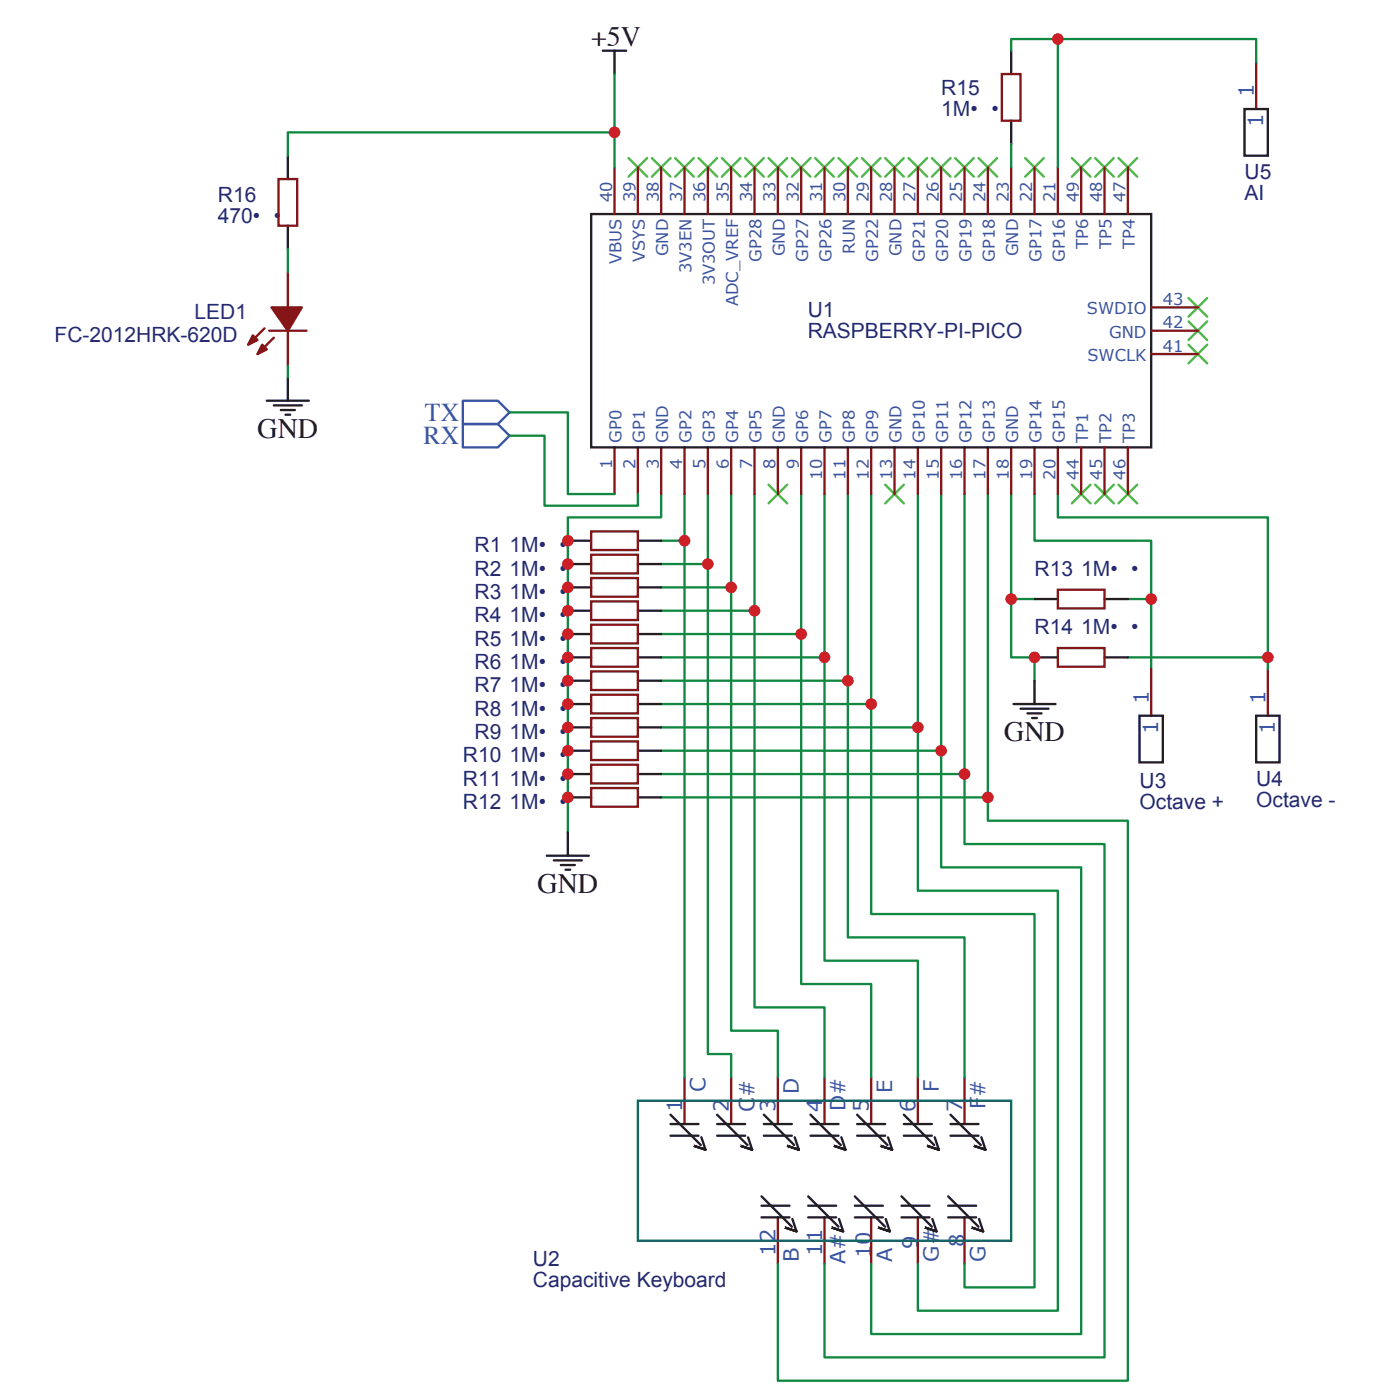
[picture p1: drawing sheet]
<svg xmlns="http://www.w3.org/2000/svg" width="212mm" height="212mm" viewBox="0 0 212 212" stroke-linecap="round" stroke-linejoin="round" font-family="sans-serif">
<!-- layer: Layer 1 -->
<g fill="none" stroke="#861518" stroke-width=".35">
<path d="M151.5 11.2h2.8v7.1h-2.8zM189.9 9.4v7.1M42.1 27.1h2.8v7h-2.8zM92.9 25.3v7.1M96.4 25.3v7.1M100 25.3v7.1M103.5 25.3v7.1M107 25.3v7.1M110.5 25.3v7.1M114.1 25.3v7.1M117.6 25.3v7.1M121.1 25.3v7.1"/>
<path d="M124.7 25.3v7.1M128.2 25.3v7.1M131.7 25.3v7.1M135.2 25.3v7.1M138.8 25.3v7.1M142.3 25.3v7.1M145.8 25.3v7.1M149.4 25.3v7.1M152.9 25.3v7.1M156.4 25.3v7.1M159.9 25.3v7.1M163.5 25.3v7.1"/>
<path d="M167 25.3v7.1M170.5 25.3v7.1M174 53.5h7.1M174 50h7.1M174 46.5h7.1M92.9 67.6v7.1M96.4 67.6v7.1M100 67.6v7.1M103.5 67.6v7.1M107 67.6v7.1M110.5 67.6v7.1M114.1 67.6v7.1"/>
<path d="M117.6 67.6v7.1M121.1 67.6v7.1M124.7 67.6v7.1M128.2 67.6v7.1M131.7 67.6v7.1M135.2 67.6v7.1M138.8 67.6v7.1M142.3 67.6v7.1M145.8 67.6v7.1M149.4 67.6v7.1M152.9 67.6v7.1M156.4 67.6v7.1"/>
<path d="M159.9 67.6v7.1M163.5 67.6v7.1M167 67.6v7.1M170.5 67.6v7.1M89.4 98h7v2.8h-7zM89.4 94.5h7v2.8h-7zM89.4 90.9h7v2.8h-7zM89.4 87.4h7v2.8h-7zM89.4 83.9h7v2.8h-7zM89.4 80.3h7v2.9h-7zM159.9 98h7.1v2.8h-7.1zM159.9 89.2h7.1v2.8h-7.1z"/>
<path d="M89.4 119.1h7v2.9h-7zM89.4 115.6h7v2.8h-7zM89.4 112.1h7v2.8h-7zM89.4 108.6h7v2.8h-7zM89.4 105h7v2.9h-7zM89.4 101.5h7v2.8h-7zM174 101.2v7M191.7 101.2v7M103.5 162.9v7M110.5 162.9v7M117.6 162.9v7M124.7 162.9v7"/>
<path d="M131.7 162.9v7M138.8 162.9v7M145.8 162.9v7M117.6 184.1v7M124.7 184.1v7M131.7 184.1v7M138.8 184.1v7M145.8 184.1v7"/>
</g>
<g fill="none" stroke="#231f20" stroke-width=".35">
<path d="M91.1 7.7h3.6M92.9 7.7v3.5M152.9 7.7v3.5M152.9 18.3v3.5M188.2 16.5h3.5v7h-3.5zM43.5 23.5v3.6M43.5 34.1v3.6M89.4 32.4h84.6v35.2h-84.6zM85.9 99.4h3.5M85.9 95.9h3.5M85.9 92.3h3.5M85.9 88.8h3.5"/>
<path d="M85.9 85.3h3.5M85.9 81.8h3.5M96.4 99.4h3.6M96.4 95.9h3.6M96.4 92.3h3.6M96.4 88.8h3.6M96.4 85.3h3.6M96.4 81.8h3.6M156.4 99.4h3.5M156.4 90.6h3.5M167 99.4h3.5M167 90.6h3.5"/>
<path d="M85.9 106.4h3.5M85.9 117h3.5M85.9 113.5h3.5M85.9 110h3.5M85.9 102.9h3.5M96.4 106.4h3.6M96.4 117h3.6M96.4 113.5h3.6M96.4 110h3.6M96.4 102.9h3.6M153.2 106.4h6.4M154.3 107.2h4.2"/>
<path d="M155.4 107.9h2.1M156.1 108.6h.7M156.4 102.9v3.5M172.3 108.2h3.5v7.1h-3.5zM189.9 108.2h3.5v7.1h-3.5zM82.7 129.4h6.3M83.7 130.1h4.3M84.8 130.8h2.1M85.5 131.5h.7M85.9 120.6h3.5M85.9 125.8v3.6M96.4 120.6h3.6"/>
<path d="M101.4 169.9h4.2M101.4 171.7h4.2M101.4 168.5l4.6 4.6M106 172l.7 1.8-1.9-.6 1.9 .6M108.4 169.9h4.3M108.4 171.7h4.3M108.4 168.5l4.6 4.6M113.1 172l.6 1.8-1.8-.6 1.8 .6M115.5 169.9h4.2M115.5 171.7h4.2M115.5 168.5l4.6 4.6M120.2 172l.6 1.8-1.9-.6 1.9 .6"/>
<path d="M122.5 169.9h4.3M122.5 171.7h4.3M122.5 168.5l4.6 4.6M127.2 172l.6 1.8-1.8-.6 1.8 .6M129.6 168.5l4.6 4.6M129.6 169.9h4.2M129.6 171.7h4.2M134.3 172l.6 1.8-1.9-.6 1.9 .6M136.7 169.9h4.2M136.7 171.7h4.2M136.7 168.5l4.5 4.6M141.3 172l.6 1.8-1.8-.6 1.8 .6"/>
<path d="M143.7 168.5l4.6 4.6M143.7 169.9h4.2M143.7 171.7h4.2M148.4 172l.6 1.8-1.9-.6 1.9 .6M115.1 182.3h4.3M115.1 184.1h4.3M115.1 180.9l4.6 4.6M119.8 184.3l.6 1.9-1.8-.7 1.8 .7M122.2 182.3h4.2M122.2 184.1h4.2M122.2 180.9l4.6 4.6M126.9 184.3l.6 1.9-1.9-.7 1.9 .7"/>
<path d="M129.2 182.3h4.3M129.2 184.1h4.3M129.2 180.9l4.6 4.6M133.9 184.3l.6 1.9-1.8-.7 1.8 .7M136.3 180.9l4.6 4.6M136.3 182.3h4.2M136.3 184.1h4.2M141 184.3l.6 1.9-1.9-.7 1.9 .7M143.4 182.3h4.2M143.4 184.1h4.2M143.4 180.9l4.5 4.6M148 184.3l.6 1.9-1.8-.7 1.8 .7"/>
</g>
<path d="M96.4 166.4h56.5v21.2h-56.5z" fill="none" stroke="#106666" stroke-width=".35"/>
<g fill="none" stroke="#4fb848" stroke-width=".35">
<path d="M95 23.9l2.8 2.8M97.8 23.9l-2.8 2.8M98.6 23.9l2.8 2.8M101.4 23.9l-2.8 2.8M102.1 23.9l2.8 2.8M104.9 23.9l-2.8 2.8M105.6 23.9l2.8 2.8M108.4 23.9l-2.8 2.8M109.1 23.9l2.9 2.8M112 23.9l-2.9 2.8M112.7 23.9l2.8 2.8M115.5 23.9l-2.8 2.8"/>
<path d="M116.2 23.9l2.8 2.8M119 23.9l-2.8 2.8M119.7 23.9l2.8 2.8M122.5 23.9l-2.8 2.8M123.2 23.9l2.9 2.8M126.1 23.9l-2.9 2.8M126.8 23.9l2.8 2.8M129.6 23.9l-2.8 2.8M130.3 23.9l2.8 2.8M133.1 23.9l-2.8 2.8M133.8 23.9l2.9 2.8M136.7 23.9l-2.9 2.8"/>
<path d="M137.4 23.9l2.8 2.8M140.2 23.9l-2.8 2.8M140.9 23.9l2.8 2.8M143.7 23.9l-2.8 2.8M144.4 23.9l2.8 2.8M147.2 23.9l-2.8 2.8M147.9 23.9l2.9 2.8M150.8 23.9l-2.9 2.8M155 23.9l2.8 2.8M157.8 23.9l-2.8 2.8M162.1 23.9l2.8 2.8M164.9 23.9l-2.8 2.8"/>
<path d="M165.6 23.9l2.8 2.8M168.4 23.9l-2.8 2.8M169.1 23.9l2.8 2.8M171.9 23.9l-2.8 2.8M179.7 45.1l2.8 2.8M179.7 48.6l2.8 2.8M179.7 52.1l2.8 2.8M182.5 45.1l-2.8 2.8M182.5 48.6l-2.8 2.8M182.5 52.1l-2.8 2.8M116.2 73.3l2.8 2.8M119 73.3l-2.8 2.8"/>
<path d="M133.8 73.3l2.9 2.8M136.7 73.3l-2.9 2.8M162.1 73.3l2.8 2.8M164.9 73.3l-2.8 2.8M165.6 73.3l2.8 2.8M168.4 73.3l-2.8 2.8M169.1 73.3l2.8 2.8M171.9 73.3l-2.8 2.8"/>
</g>
<g fill="none" stroke="#118842" stroke-width=".35">
<path d="M92.9 11.2v14.1M159.9 5.9h-7v1.8M189.9 9.4v-3.5h-30v19.4M152.9 21.8v3.5M100 74.7v3.5h-14.1v47.6M103.5 74.7v88.2M107 74.7v84.7h3.5v3.5M110.5 74.7v81.1h7.1v7.1M114.1 74.7v77.6h10.6v10.6M121.1 74.7v74.1h10.6v14.1M124.7 74.7v70.6h14.1v17.6M128.2 74.7v67h17.6v21.2"/>
<path d="M131.7 74.7v63.5h24.7v56.4h-10.6v-3.5M138.8 74.7v60h21.1v63.5h-21.1v-7.1M142.3 74.7v56.4h21.2v70.6h-31.8v-10.6M145.8 74.7v52.9h21.2v77.6h-42.3v-14.1M149.4 74.7v49.4h21.1v84.7h-52.9v-17.7M152.9 74.7v15.9h3.5M156.4 74.7v7.1h17.6v19.4M159.9 74.7v3.5h31.8v23M100 99.4h24.7M100 95.9h21.1M100 92.3h14.1M100 88.8h10.5"/>
<path d="M100 85.3h7M100 81.8h3.5M152.9 90.6v8.8h3.5v3.5M170.5 99.4h21.2M170.5 90.6h3.5M100 117h45.8M100 113.5h42.3M100 110h38.8M100 106.4h31.7M100 102.9h28.2M100 120.6h49.4"/>
</g>
<path d="M39.6 52.1l.7 .7-1.4 .7z" fill="#861518"/>
<path d="M39.6 52.1l.7 .7-1.4 .7z" fill="none" stroke="#861518" stroke-width=".35"/>
<path d="M38.2 50.7l.7 .7-1.4 .7z" fill="#861518"/>
<path d="M38.2 50.7l.7 .7-1.4 .7zM40 49.6l-2.5 2.5M40.7 50h5.6M41.4 51.1l-2.5 2.4M43.5 41.2v5.3M43.5 50v5.3" fill="none" stroke="#861518" stroke-width=".35"/>
<path d="M41.1 46.5h4.5l-2.1 3.5z" fill="#861518"/>
<path d="M41.1 46.5h4.5l-2.1 3.5z" fill="none" stroke="#861518" stroke-width=".35"/>
<path d="M43.5 37.7v3.5M92.9 20h-49.4v3.5M43.5 55.3v1.8M77 62.3h8.9v12.4h7M77 65.9h5.3v10.6h14.1v-1.8" fill="none" stroke="#118842" stroke-width=".35"/>
<path d="M43.5 57.1v3.5M40.3 60.6h6.4M41.4 61.3h4.2M42.5 62h2.1M43.2 62.7h.7" fill="none" stroke="#231f20" stroke-width=".35"/>
<path d="M70 60.6h5.3l1.7 1.7-1.7 1.8h-5.3zM70 64.1h5.3l1.7 1.8-1.7 1.7h-5.3z" fill="none" stroke="#3a54a4" stroke-width=".35"/>
<g fill="#cd2026">
<circle cx="191.7" cy="99.4" r=".88"/>
<circle cx="156.4" cy="99.4" r=".88"/>
<circle cx="152.9" cy="90.6" r=".88"/>
<circle cx="174" cy="90.6" r=".88"/>
<circle cx="85.9" cy="120.6" r=".88"/>
<circle cx="85.9" cy="117" r=".88"/>
<circle cx="85.9" cy="113.5" r=".88"/>
<circle cx="85.9" cy="110" r=".88"/>
<circle cx="85.9" cy="106.4" r=".88"/>
<circle cx="85.9" cy="102.9" r=".88"/>
<circle cx="85.9" cy="99.4" r=".88"/>
<circle cx="85.9" cy="95.9" r=".88"/>
<circle cx="85.9" cy="92.3" r=".88"/>
<circle cx="85.9" cy="88.8" r=".88"/>
<circle cx="149.4" cy="120.6" r=".88"/>
<circle cx="145.8" cy="117" r=".88"/>
<circle cx="142.3" cy="113.5" r=".88"/>
<circle cx="138.8" cy="110" r=".88"/>
<circle cx="131.7" cy="106.4" r=".88"/>
<circle cx="128.2" cy="102.9" r=".88"/>
<circle cx="124.7" cy="99.4" r=".88"/>
<circle cx="121.1" cy="95.9" r=".88"/>
<circle cx="114.1" cy="92.3" r=".88"/>
<circle cx="110.5" cy="88.8" r=".88"/>
<circle cx="85.9" cy="85.3" r=".88"/>
<circle cx="107" cy="85.3" r=".88"/>
<circle cx="103.5" cy="81.8" r=".88"/>
<circle cx="85.9" cy="81.8" r=".88"/>
<circle cx="159.9" cy="5.9" r=".88"/>
<circle cx="92.9" cy="20" r=".88"/>
</g>
<g font-size="4.2" fill="#231f20">
<text x="89.4" y="7">+5V</text>
<text x="38.9" y="66.2">GND</text>
<text x="151.8" y="112.1">GND</text>
<text x="81.3" y="135">GND</text>
</g>
<g font-size="3.9" fill="#3a54a4">
<text x="64.3" y="63.6">TX</text>
<text x="64" y="67.1">RX</text>
</g>
<g font-size="3.2" fill="#272973">
<text x="142.3" y="17.6">1M• •</text>
<text x="142.3" y="14.4">R15</text>
<text x="188.2" y="27.1">U5</text>
<text x="32.9" y="33.8">470• •</text>
<text x="32.9" y="30.6">R16</text>
<text x="188.2" y="30.2">AI</text>
<text x="122.1" y="47.9">U1</text>
<text x="8.2" y="51.8">FC-2012HRK-620D</text>
<text x="29.4" y="48.2">LED1</text>
<text x="122.1" y="51.1">RASPBERRY-PI-PICO</text>
<text x="71.7" y="83.5">R1</text>
<text x="77" y="83.5">1M• •</text>
<text x="71.7" y="87">R2</text>
<text x="77" y="87">1M• •</text>
<text x="156.4" y="87">R13</text>
<text x="163.5" y="87">1M• •</text>
<text x="71.7" y="94.1">R4</text>
<text x="71.7" y="90.6">R3</text>
<text x="77" y="94.1">1M• •</text>
<text x="77" y="90.6">1M• •</text>
<text x="156.4" y="95.9">R14</text>
<text x="163.5" y="95.9">1M• •</text>
<text x="71.7" y="101.2">R6</text>
<text x="71.7" y="97.6">R5</text>
<text x="77" y="101.2">1M• •</text>
<text x="77" y="97.6">1M• •</text>
<text x="71.7" y="104.7">R7</text>
<text x="77" y="104.7">1M• •</text>
<text x="71.7" y="111.7">R9</text>
<text x="71.7" y="108.2">R8</text>
<text x="77" y="111.7">1M• •</text>
<text x="77" y="108.2">1M• •</text>
<text x="70" y="118.8">R11</text>
<text x="70" y="115.3">R10</text>
<text x="77" y="118.8">1M• •</text>
<text x="77" y="115.3">1M• •</text>
<text x="172.3" y="119.1">U3</text>
<text x="189.9" y="118.8">U4</text>
<text x="70" y="122.3">R12</text>
<text x="77" y="122.3">1M• •</text>
<text x="172.3" y="122.3">Octave +</text>
<text x="189.9" y="122">Octave -</text>
<text x="80.6" y="191.4">U2</text>
<text x="80.6" y="194.6">Capacitive Keyboard</text>
</g>
<g font-size="3.2" fill="#3a54a4">
<text x="189.6" y="14.7" transform="rotate(-90 189.6 14.7)">1</text>
<text x="191" y="19.2" transform="rotate(-90 191 19.2)">1</text>
<text x="173.7" y="106.4" transform="rotate(-90 173.7 106.4)">1</text>
<text x="191.3" y="106.4" transform="rotate(-90 191.3 106.4)">1</text>
<text x="175.1" y="110.9" transform="rotate(-90 175.1 110.9)">1</text>
<text x="192.7" y="110.9" transform="rotate(-90 192.7 110.9)">1</text>
<text x="106.7" y="165.1" transform="rotate(-90 106.7 165.1)">C</text>
<text x="120.8" y="165.3" transform="rotate(-90 120.8 165.3)">D</text>
<text x="127.8" y="167.9" transform="rotate(-90 127.8 167.9)">D#</text>
<text x="134.9" y="165.2" transform="rotate(-90 134.9 165.2)">E</text>
<text x="141.9" y="165.1" transform="rotate(-90 141.9 165.1)">F</text>
<text x="149" y="167.7" transform="rotate(-90 149 167.7)">F#</text>
<text x="103.1" y="168.2" transform="rotate(-90 103.1 168.2)">1</text>
<text x="110.2" y="168.2" transform="rotate(-90 110.2 168.2)">2</text>
<text x="114.1" y="168.1" transform="rotate(-90 114.1 168.1)">C#</text>
<text x="117.3" y="168.2" transform="rotate(-90 117.3 168.2)">3</text>
<text x="124.3" y="168.2" transform="rotate(-90 124.3 168.2)">4</text>
<text x="131.4" y="168.2" transform="rotate(-90 131.4 168.2)">5</text>
<text x="138.4" y="168.2" transform="rotate(-90 138.4 168.2)">6</text>
<text x="145.5" y="168.2" transform="rotate(-90 145.5 168.2)">7</text>
<text x="117.3" y="189.9" transform="rotate(-90 117.3 189.9)">12</text>
<text x="120.8" y="190.8" transform="rotate(-90 120.8 190.8)">B</text>
<text x="124.3" y="189.9" transform="rotate(-90 124.3 189.9)">11</text>
<text x="127.8" y="191.1" transform="rotate(-90 127.8 191.1)">A#</text>
<text x="131.7" y="190.2" transform="rotate(-90 131.7 190.2)">10</text>
<text x="134.9" y="190.8" transform="rotate(-90 134.9 190.8)">A</text>
<text x="138.8" y="188.9" transform="rotate(-90 138.8 188.9)">9</text>
<text x="141.9" y="190.8" transform="rotate(-90 141.9 190.8)">G#</text>
<text x="145.8" y="188.5" transform="rotate(-90 145.8 188.5)">8</text>
<text x="149" y="190.8" transform="rotate(-90 149 190.8)">G</text>
</g>
<g font-size="2.5" fill="#3a54a4">
<text x="92.6" y="30.6" transform="rotate(-90 92.6 30.6)">40</text>
<text x="96.1" y="30.6" transform="rotate(-90 96.1 30.6)">39</text>
<text x="99.6" y="30.6" transform="rotate(-90 99.6 30.6)">38</text>
<text x="103.1" y="30.6" transform="rotate(-90 103.1 30.6)">37</text>
<text x="106.7" y="30.6" transform="rotate(-90 106.7 30.6)">36</text>
<text x="110.2" y="30.6" transform="rotate(-90 110.2 30.6)">35</text>
<text x="113.7" y="30.6" transform="rotate(-90 113.7 30.6)">34</text>
<text x="117.3" y="30.6" transform="rotate(-90 117.3 30.6)">33</text>
<text x="120.8" y="30.6" transform="rotate(-90 120.8 30.6)">32</text>
<text x="124.3" y="30.6" transform="rotate(-90 124.3 30.6)">31</text>
<text x="127.8" y="30.6" transform="rotate(-90 127.8 30.6)">30</text>
<text x="131.4" y="30.6" transform="rotate(-90 131.4 30.6)">29</text>
<text x="134.9" y="30.6" transform="rotate(-90 134.9 30.6)">28</text>
<text x="138.4" y="30.6" transform="rotate(-90 138.4 30.6)">27</text>
<text x="141.9" y="30.6" transform="rotate(-90 141.9 30.6)">26</text>
<text x="145.5" y="30.6" transform="rotate(-90 145.5 30.6)">25</text>
<text x="149" y="30.6" transform="rotate(-90 149 30.6)">24</text>
<text x="152.5" y="30.6" transform="rotate(-90 152.5 30.6)">23</text>
<text x="156.1" y="30.6" transform="rotate(-90 156.1 30.6)">22</text>
<text x="159.6" y="30.6" transform="rotate(-90 159.6 30.6)">21</text>
<text x="163.1" y="30.6" transform="rotate(-90 163.1 30.6)">49</text>
<text x="166.6" y="30.6" transform="rotate(-90 166.6 30.6)">48</text>
<text x="170.2" y="30.6" transform="rotate(-90 170.2 30.6)">47</text>
<text x="94" y="39.9" transform="rotate(-90 94 39.9)">VBUS</text>
<text x="97.5" y="39.6" transform="rotate(-90 97.5 39.6)">VSYS</text>
<text x="101" y="38.7" transform="rotate(-90 101 38.7)">GND</text>
<text x="104.6" y="41.3" transform="rotate(-90 104.6 41.3)">3V3EN</text>
<text x="115.1" y="39.6" transform="rotate(-90 115.1 39.6)">GP28</text>
<text x="118.7" y="38.7" transform="rotate(-90 118.7 38.7)">GND</text>
<text x="122.2" y="39.6" transform="rotate(-90 122.2 39.6)">GP27</text>
<text x="125.7" y="39.6" transform="rotate(-90 125.7 39.6)">GP26</text>
<text x="129.2" y="38.4" transform="rotate(-90 129.2 38.4)">RUN</text>
<text x="132.8" y="39.6" transform="rotate(-90 132.8 39.6)">GP22</text>
<text x="136.3" y="38.7" transform="rotate(-90 136.3 38.7)">GND</text>
<text x="139.8" y="39.6" transform="rotate(-90 139.8 39.6)">GP21</text>
<text x="143.4" y="39.6" transform="rotate(-90 143.4 39.6)">GP20</text>
<text x="146.9" y="39.6" transform="rotate(-90 146.9 39.6)">GP19</text>
<text x="150.4" y="39.6" transform="rotate(-90 150.4 39.6)">GP18</text>
<text x="153.9" y="38.7" transform="rotate(-90 153.9 38.7)">GND</text>
<text x="157.5" y="39.6" transform="rotate(-90 157.5 39.6)">GP17</text>
<text x="161" y="39.6" transform="rotate(-90 161 39.6)">GP16</text>
<text x="164.5" y="37.6" transform="rotate(-90 164.5 37.6)">TP6</text>
<text x="168.1" y="37.6" transform="rotate(-90 168.1 37.6)">TP5</text>
<text x="171.6" y="37.6" transform="rotate(-90 171.6 37.6)">TP4</text>
<text x="108.1" y="43.2" transform="rotate(-90 108.1 43.2)">3V3OUT</text>
<text x="111.6" y="46.3" transform="rotate(-90 111.6 46.3)">ADC_VREF</text>
<text x="164.3" y="47.5">SWDIO</text>
<text x="175.8" y="46.1">43</text>
<text x="167.7" y="51.1">GND</text>
<text x="175.8" y="53.2">41</text>
<text x="175.8" y="49.6">42</text>
<text x="164.4" y="54.6">SWCLK</text>
<text x="92.6" y="71" transform="rotate(-90 92.6 71)">1</text>
<text x="94" y="66.9" transform="rotate(-90 94 66.9)">GP0</text>
<text x="96.1" y="71" transform="rotate(-90 96.1 71)">2</text>
<text x="97.5" y="66.9" transform="rotate(-90 97.5 66.9)">GP1</text>
<text x="99.6" y="71" transform="rotate(-90 99.6 71)">3</text>
<text x="101" y="66.9" transform="rotate(-90 101 66.9)">GND</text>
<text x="103.1" y="71" transform="rotate(-90 103.1 71)">4</text>
<text x="104.6" y="66.9" transform="rotate(-90 104.6 66.9)">GP2</text>
<text x="106.7" y="71" transform="rotate(-90 106.7 71)">5</text>
<text x="108.1" y="66.9" transform="rotate(-90 108.1 66.9)">GP3</text>
<text x="110.2" y="71" transform="rotate(-90 110.2 71)">6</text>
<text x="111.6" y="66.9" transform="rotate(-90 111.6 66.9)">GP4</text>
<text x="113.7" y="71" transform="rotate(-90 113.7 71)">7</text>
<text x="115.1" y="66.9" transform="rotate(-90 115.1 66.9)">GP5</text>
<text x="117.3" y="71" transform="rotate(-90 117.3 71)">8</text>
<text x="118.7" y="66.9" transform="rotate(-90 118.7 66.9)">GND</text>
<text x="120.8" y="71" transform="rotate(-90 120.8 71)">9</text>
<text x="122.2" y="66.9" transform="rotate(-90 122.2 66.9)">GP6</text>
<text x="125.7" y="66.9" transform="rotate(-90 125.7 66.9)">GP7</text>
<text x="129.2" y="66.9" transform="rotate(-90 129.2 66.9)">GP8</text>
<text x="132.8" y="66.9" transform="rotate(-90 132.8 66.9)">GP9</text>
<text x="136.3" y="66.9" transform="rotate(-90 136.3 66.9)">GND</text>
<text x="139.8" y="66.9" transform="rotate(-90 139.8 66.9)">GP10</text>
<text x="143.4" y="66.9" transform="rotate(-90 143.4 66.9)">GP11</text>
<text x="146.9" y="66.9" transform="rotate(-90 146.9 66.9)">GP12</text>
<text x="150.4" y="66.9" transform="rotate(-90 150.4 66.9)">GP13</text>
<text x="153.9" y="66.9" transform="rotate(-90 153.9 66.9)">GND</text>
<text x="157.5" y="66.9" transform="rotate(-90 157.5 66.9)">GP14</text>
<text x="161" y="66.9" transform="rotate(-90 161 66.9)">GP15</text>
<text x="164.5" y="66.9" transform="rotate(-90 164.5 66.9)">TP1</text>
<text x="168.1" y="66.9" transform="rotate(-90 168.1 66.9)">TP2</text>
<text x="171.6" y="66.9" transform="rotate(-90 171.6 66.9)">TP3</text>
<text x="124.3" y="72.5" transform="rotate(-90 124.3 72.5)">10</text>
<text x="127.8" y="72.5" transform="rotate(-90 127.8 72.5)">11</text>
<text x="131.4" y="72.5" transform="rotate(-90 131.4 72.5)">12</text>
<text x="134.9" y="72.5" transform="rotate(-90 134.9 72.5)">13</text>
<text x="138.4" y="72.5" transform="rotate(-90 138.4 72.5)">14</text>
<text x="141.9" y="72.5" transform="rotate(-90 141.9 72.5)">15</text>
<text x="145.5" y="72.5" transform="rotate(-90 145.5 72.5)">16</text>
<text x="149" y="72.5" transform="rotate(-90 149 72.5)">17</text>
<text x="152.5" y="72.5" transform="rotate(-90 152.5 72.5)">18</text>
<text x="156.1" y="72.5" transform="rotate(-90 156.1 72.5)">19</text>
<text x="159.6" y="72.5" transform="rotate(-90 159.6 72.5)">20</text>
<text x="163.1" y="72.5" transform="rotate(-90 163.1 72.5)">44</text>
<text x="166.6" y="72.5" transform="rotate(-90 166.6 72.5)">45</text>
<text x="170.2" y="72.5" transform="rotate(-90 170.2 72.5)">46</text>
</g>
</svg>
